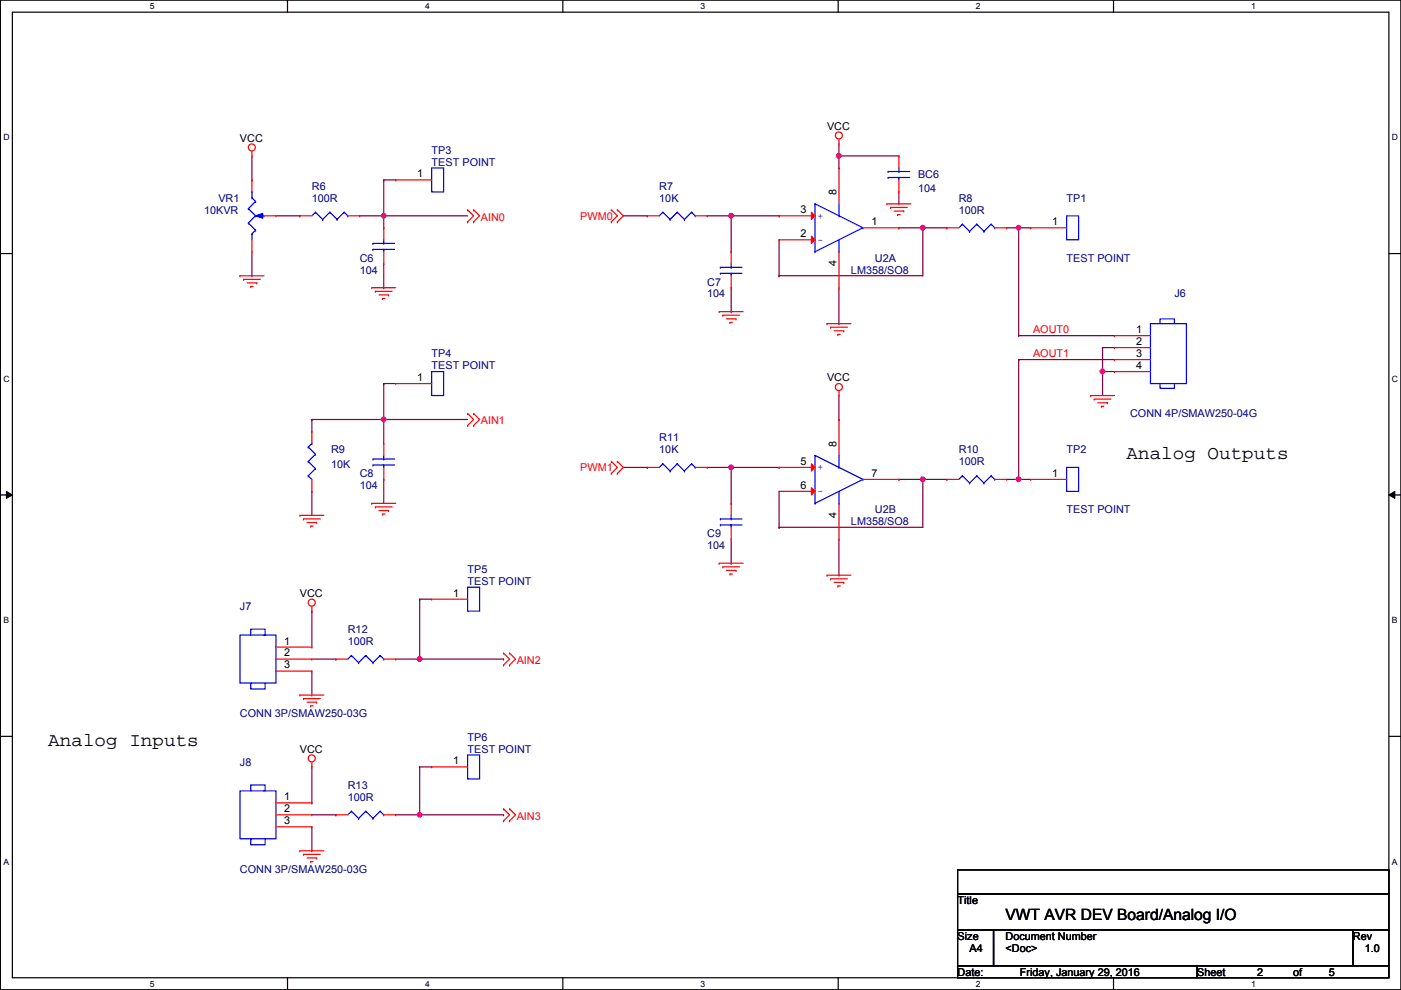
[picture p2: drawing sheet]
<svg xmlns="http://www.w3.org/2000/svg" width="297mm" height="210mm" viewBox="0 0 297 210" stroke-linecap="round" stroke-linejoin="round" font-family="sans-serif">
<path d="M.1 0h296.9v209.8h-296.9zM2.6 2.6h291.9v204.7h-291.9z" fill="none" stroke="#000" stroke-width=".25"/>
<g fill="#fff">
<path d="M31.8 .3h1v2h-1z"/>
<path d="M31.8 207.6h1v1.9h-1z"/>
</g>
<path d="M61 0v2.6M61 207.3v2.5" fill="none" stroke="#000" stroke-width=".25"/>
<g fill="#fff">
<path d="M90.1 .3h1v2h-1z"/>
<path d="M90.1 207.6h1v1.9h-1z"/>
</g>
<path d="M119.3 0v2.6M119.3 207.3v2.5" fill="none" stroke="#000" stroke-width=".25"/>
<g fill="#fff">
<path d="M148.5 .3h1v2h-1z"/>
<path d="M148.5 207.6h1v1.9h-1z"/>
</g>
<path d="M177.7 0v2.6M177.7 207.3v2.5" fill="none" stroke="#000" stroke-width=".25"/>
<g fill="#fff">
<path d="M206.9 .3h1v2h-1z"/>
<path d="M206.9 207.6h1v1.9h-1z"/>
</g>
<path d="M236.1 0v2.6M236.1 207.3v2.5" fill="none" stroke="#000" stroke-width=".25"/>
<g fill="#fff">
<path d="M265.3 .3h.9v2h-.9z"/>
<path d="M265.3 207.6h.9v1.9h-.9z"/>
<path d="M.7 28.2h1.3v1.9h-1.3z"/>
<path d="M295.1 28.2h1.3v1.9h-1.3z"/>
<path d="M.7 79.3h1.3v2h-1.3z"/>
<path d="M295.1 79.3h1.3v2h-1.3z"/>
</g>
<path d="M.1 53.8h2.5M294.5 53.8h2.5" fill="none" stroke="#000" stroke-width=".25"/>
<g fill="#fff">
<path d="M.7 130.5h1.2v2h-1.2z"/>
<path d="M295.1 130.5h1.2v2h-1.2z"/>
</g>
<path d="M.1 104.9h2.5M294.5 104.9h2.5" fill="none" stroke="#000" stroke-width=".25"/>
<path d="M1.4 104.2l1.2 .7-1.2 .8zM294.5 104.9l1.2-.7v1.5z" fill="#000"/>
<path d="M1.4 104.2l1.2 .7-1.2 .8zM294.5 104.9l1.2-.7v1.5z" fill="none" stroke="#000" stroke-width=".21"/>
<g fill="#fff">
<path d="M.7 181.7h1.2v2h-1.2z"/>
<path d="M295.1 181.7h1.2v2h-1.2z"/>
</g>
<path d="M.1 156.1h2.5M294.5 156.1h2.5" fill="none" stroke="#000" stroke-width=".25"/>
<path d="M53.4 38.1h.1M53.4 33.1v5M53.4 58.5h.1M53.4 53.4v5.1M58.5 45.8h5.1M63.6 45.8h.1M76.3 45.8h5.1M81.4 45.8h.1" fill="none" stroke="#800040" stroke-width=".25"/>
<circle cx="81.3" cy="45.7" r=".49" fill="#f0f"/>
<circle cx="81.3" cy="45.7" r=".49" fill="none" stroke="#f0f" stroke-width=".25"/>
<g fill="none" stroke="#800040" stroke-width=".25">
<path d="M81.4 48.3h.1M81.4 45.8h.1M81.4 45.8v2.5M81.4 55.9v5.1M81.4 45.8h17.7M155 53.4h.1M155 45.8v7.6M165.2 58.5h.1M165.2 50.8v7.7M195.7 48.3h.1M195.7 48.3v10.2h-30.5M81.4 61h.1"/>
<path d="M155 66.1h.1M155 61v5.1M81.4 88.9h.1M81.4 88.9h17.7M81.4 101.6h.1M81.4 101.6v5.1M66.1 129.6h.1M66.1 129.6v7.6M66.1 139.7h5.1M71.2 139.7h.1M83.9 139.7h5.1M89 139.7h.1"/>
<path d="M66.1 147.4h.1M66.1 142.3v5.1M66.1 170.2h.1M66.1 162.6v7.6M66.1 175.3v5.1M66.1 172.8h5.1M71.2 172.8h.1M83.9 172.8h5.1M89 172.8h.1M66.1 180.4h.1"/>
</g>
<circle cx="195.6" cy="48.3" r=".49" fill="#f0f"/>
<circle cx="195.6" cy="48.3" r=".49" fill="none" stroke="#f0f" stroke-width=".25"/>
<path d="M149.9 45.8h5.1M155 45.8h.1M190.6 48.3h.1M190.6 48.3h5.1" fill="none" stroke="#800040" stroke-width=".25"/>
<circle cx="155" cy="45.7" r=".49" fill="#f0f"/>
<circle cx="155" cy="45.7" r=".49" fill="none" stroke="#f0f" stroke-width=".25"/>
<path d="M177.9 33.1h.1M177.9 30.5v2.6M177.9 33.1h12.7M190.6 33.1h.1M155 45.8h10.2M165.2 45.8h.1M190.6 43.2h.1M190.6 40.7v2.5M177.9 68.6h.1M177.9 61v7.6" fill="none" stroke="#800040" stroke-width=".25"/>
<circle cx="177.9" cy="33" r=".49" fill="#f0f"/>
<circle cx="177.9" cy="33" r=".49" fill="none" stroke="#f0f" stroke-width=".25"/>
<path d="M177.9 35.6h.1M177.9 33.1v2.5M195.7 48.3h5M200.7 48.3h.1M216 48.3h.1M216 48.3v22.9" fill="none" stroke="#800040" stroke-width=".25"/>
<circle cx="216" cy="48.3" r=".49" fill="#f0f"/>
<circle cx="216" cy="48.3" r=".49" fill="none" stroke="#f0f" stroke-width=".25"/>
<path d="M132.2 45.8h5M137.2 45.8h.1M155 99.1v7.6M155 106.7h.1M155 119.4h.1M155 114.3v5.1M165.2 111.8h.1M165.2 104.2v7.6M195.7 101.6h.1M195.7 101.6v10.2h-30.5" fill="none" stroke="#800040" stroke-width=".25"/>
<circle cx="195.6" cy="101.6" r=".49" fill="#f0f"/>
<circle cx="195.6" cy="101.6" r=".49" fill="none" stroke="#f0f" stroke-width=".25"/>
<path d="M149.9 99.1h5.1M155 99.1h.1M190.6 101.6h.1M190.6 101.6h5.1" fill="none" stroke="#800040" stroke-width=".25"/>
<circle cx="155" cy="99.1" r=".49" fill="#f0f"/>
<circle cx="155" cy="99.1" r=".49" fill="none" stroke="#f0f" stroke-width=".25"/>
<g fill="none" stroke="#800040" stroke-width=".25">
<path d="M216 76.2h.1M216 76.2v25.4M132.2 99.1h5M137.2 99.1h.1M155 99.1h10.2M165.2 99.1h.1M177.9 88.9h.1M177.9 83.9v5M177.9 114.3v7.7M195.7 101.6h5M200.7 101.6h.1M213.4 101.6h2.6"/>
<path d="M216 101.6h.1M177.9 122h.1"/>
</g>
<circle cx="216" cy="101.6" r=".49" fill="#f0f"/>
<circle cx="216" cy="101.6" r=".49" fill="none" stroke="#f0f" stroke-width=".25"/>
<path d="M213.4 48.3h5.1M216 48.3h.1M216 76.2h.1M216 71.2h.1M216 76.2h20.3M216 71.2h20.3M233.8 78.8h.1M233.8 78.8v5.1M216 101.6h.1M216 101.6h2.5" fill="none" stroke="#800040" stroke-width=".25"/>
<circle cx="233.7" cy="78.8" r=".49" fill="#f0f"/>
<circle cx="233.7" cy="78.8" r=".49" fill="none" stroke="#f0f" stroke-width=".25"/>
<g fill="none" stroke="#800040" stroke-width=".25">
<path d="M81.4 38.1h.1M81.4 38.1h2.5M81.4 38.1v7.7M81.4 45.8h.1M233.8 73.7h.1M233.8 78.8h.1M233.8 73.7h2.5M233.8 78.8h2.5M233.8 73.7v5.1M81.4 81.3h.1M81.4 81.3h2.5M89 127h.1"/>
<path d="M89 139.7h.1M89 127h2.5M89 127v12.7"/>
</g>
<circle cx="89" cy="139.7" r=".49" fill="#f0f"/>
<circle cx="89" cy="139.7" r=".49" fill="none" stroke="#f0f" stroke-width=".25"/>
<path d="M89 139.7h17.8M106.8 139.7h.1M89 162.6h.1M89 172.8h.1M89 162.6h2.5M89 162.6v10.2" fill="none" stroke="#800040" stroke-width=".25"/>
<circle cx="89" cy="172.7" r=".49" fill="#f0f"/>
<circle cx="89" cy="172.7" r=".49" fill="none" stroke="#f0f" stroke-width=".25"/>
<path d="M66.1 88.9h.1M66.1 88.9v2.6M66.1 88.9h15.3M66.1 104.2h.1M66.1 104.2v5.1M89 172.8h17.8M106.8 172.8h.1" fill="none" stroke="#800040" stroke-width=".25"/>
<circle cx="81.3" cy="88.9" r=".49" fill="#f0f"/>
<circle cx="81.3" cy="88.9" r=".49" fill="none" stroke="#f0f" stroke-width=".25"/>
<path d="M81.4 81.3h.1M81.4 88.9h.1M81.4 81.3v12.7" fill="none" stroke="#800040" stroke-width=".25"/>
<g fill="none" stroke="#f00" stroke-width=".25">
<path d="M53.4 33.1h.1M53.4 32v1.1M83.9 38.1h.1M83.9 38.1h7.6M177.9 30.5h.1M177.9 29.5v1M50.9 58.5h.1M50.9 58.5h5.1M51.6 59.2h.1M51.6 59.2h3.6M52.4 60h2M54.4 60h.1"/>
<path d="M99.1 44.5h.1M99.1 47h.1M99.1 44.5l1.3 1.3-1.3 1.2M100.4 44.5h.1M100.4 47h.1M100.4 44.5l1.3 1.3-1.3 1.2M129.6 47h.1M129.6 44.5h.1M129.6 44.5l1.3 1.3-1.3 1.2M130.9 44.5h.1M130.9 47h.1M130.9 44.5l1.3 1.3-1.3 1.2"/>
<path d="M188 43.2h.1M188 43.2h5.1M188.8 44h.1M188.8 44h3.6M189.6 44.7h2M190.3 45.5h.1M190.3 45.5h.5M191.6 44.7h.1M218.5 48.3h.1M218.5 48.3h7.6M53.2 60.7h.1M53.2 60.7h.5"/>
<path d="M78.8 61h.1M78.8 61h5.1M79.6 61.8h.1M79.6 61.8h3.5M80.3 62.5h2.1M81.1 63.3h.1M81.1 63.3h.5M82.4 62.5h.1M152.5 66.1h.1M152.5 66.1h5.1M153.2 66.8h.1M153.2 66.8h3.6"/>
<path d="M154 67.6h2M154.8 68.4h.1M154.8 68.4h.5M156 67.6h.1M175.3 68.6h.1M175.3 68.6h5.1M176.1 69.4h.1M176.1 69.4h3.6M176.9 70.1h2M177.6 70.9h.1M177.6 70.9h.5M178.9 70.1h.1"/>
<path d="M236.3 71.2h.1M236.3 73.7h.1M236.3 76.2h.1M236.3 78.8h.1M236.3 71.2h7.6M236.3 73.7h7.6M236.3 76.2h7.6M236.3 78.8h7.6M81.4 94h.1M81.4 94v2.6M81.4 99.1v2.5M83.9 81.3h.1"/>
<path d="M83.9 81.3h7.6M99.1 87.7h.1M99.1 90.2h.1M99.1 87.7l1.3 1.2-1.3 1.3M100.4 87.7h.1M100.4 90.2h.1M100.4 87.7l1.3 1.2-1.3 1.3M129.6 97.8h.1M129.6 97.8l1.3 1.3-1.3 1.3M130.9 97.8h.1M130.9 97.8l1.3 1.3-1.3 1.3M177.9 83.9h.1"/>
<path d="M177.9 82.8v1.1M231.2 83.9h.1M231.2 83.9h5.1M232 84.6h.1M232 84.6h3.5M232.7 85.4h2.1M233.5 86.1h.1M233.5 86.1h.5M234.8 85.4h.1M63.6 109.3h.1M63.6 109.3h5.1M64.3 110h.1"/>
<path d="M64.3 110h3.6M65.1 110.8h2M65.9 111.5h.1M65.9 111.5h.5M67.1 110.8h.1M78.8 106.7h.1M78.8 106.7h5.1M79.6 107.5h.1M79.6 107.5h3.5M80.3 108.2h2.1M81.1 109h.1M81.1 109h.5"/>
<path d="M81.4 101.6h.1M82.4 108.2h.1M129.6 100.4h.1M130.9 100.4h.1M152.5 119.4h.1M152.5 119.4h5.1M200.7 101.6h.1M200.7 101.6h2.6M210.9 101.6h2.5M213.4 101.6h.1M218.5 101.6h.1M218.5 101.6h7.6"/>
<path d="M66.1 129.6h.1M66.1 128.6v1M71.2 139.7h.1M71.2 139.7h2.5M81.4 139.7h2.5M83.9 139.7h.1M106.8 138.5h.1M106.8 138.5l1.2 1.2-1.2 1.3M108 138.5h.1M108 138.5l1.3 1.2-1.3 1.3M153.2 120.2h.1M153.2 120.2h3.6"/>
<path d="M154 120.9h2M154.8 121.7h.1M154.8 121.7h.5M156 120.9h.1M175.3 122h.1M175.3 122h5.1M176.1 122.7h.1M176.1 122.7h3.6M176.9 123.5h2M177.6 124.2h.1M177.6 124.2h.5M178.9 123.5h.1"/>
<path d="M63.6 147.4h.1M63.6 147.4h5.1M64.3 148.1h.1M64.3 148.1h3.6M65.1 148.9h2M65.9 149.6h.1M65.9 149.6h.5M67.1 148.9h.1M106.8 141h.1M108 141h.1M66.1 162.6h.1M66.1 161.6v1"/>
<path d="M106.8 171.5h.1M106.8 174h.1M106.8 171.5l1.2 1.3-1.2 1.2M108 171.5h.1M108 174h.1M108 171.5l1.3 1.3-1.3 1.2M63.6 180.4h.1M63.6 180.4h5.1M64.3 181.1h.1M64.3 181.1h3.6M65.1 181.9h2M65.9 182.7h.1"/>
<path d="M65.9 182.7h.5M67.1 181.9h.1"/>
<circle cx="53.4" cy="31.3" r=".75"/>
<circle cx="177.9" cy="28.7" r=".75"/>
<circle cx="177.9" cy="82.1" r=".75"/>
<circle cx="66.1" cy="127.8" r=".75"/>
<circle cx="66.1" cy="160.8" r=".75"/>
</g>
<path d="M203 184.4h91.5v5.1h-91.5zM203 189.5h91.5v7.6h-91.5zM203 197.1h7.6v7.7h-7.6zM210.6 197.1h76.2v7.7h-76.2zM286.8 197.1h7.7v7.7h-7.7zM203 204.8h50.8v2.5h-50.8zM253.8 204.8h40.7v2.5h-40.7z" fill="none" stroke="#000" stroke-width=".25"/>
<g fill="none" stroke="#00f" stroke-width=".25">
<path d="M91.5 35.6h2.6v5.1h-2.6zM172.8 53.4h.1M172.8 43.2h.1M172.8 43.2l10.2 5.1M172.8 43.2v10.2M177.9 45.8h.1M177.9 53.4h.1M177.9 43.2v2.6M177.9 50.8v2.6M183 48.3h.1M183 48.3l-10.2 5.1M226.1 45.8h2.6v5h-2.6z"/>
<path d="M91.5 78.8h2.6v5.1h-2.6zM243.9 68.6h7.6v12.7h-7.6zM246 68.6v-1h3v1M79.1 97.3h.1M79.1 98.6h.1M79.1 97.3h4.5M79.1 98.6h4.5M81.4 98.6h.1M81.4 97.3h.1M81.4 96.6v.7M81.4 98.6v.5M226.1 99.1h2.6v5.1h-2.6z"/>
<path d="M246 81.3v1h3v-1M204 100.9h.1M204 100.9l-.7 .7M204 100.9l1.6 1.5M205.6 102.4h.1M207.1 100.9h.1M207.1 100.9l-1.5 1.5M207.1 100.9l1.5 1.5M208.6 102.4h.1M210.1 100.9h.1M210.1 100.9l-1.5 1.5M210.1 100.9l.8 .7"/>
<path d="M210.9 101.6h.1M74.5 139h.1M74.5 139l-.8 .7M74.5 139l1.5 1.5M77.6 139h.1M77.6 139l-1.6 1.5M77.6 139l1.5 1.5M80.6 139h.1M80.6 139l-1.5 1.5M80.6 139l.8 .7M81.4 139.7h.1M76 140.5h.1"/>
<path d="M79.1 140.5h.1"/>
</g>
<path d="M172 45l.8 .8-.8 .7z" fill="#f00"/>
<path d="M165.2 45.8h.1M165.2 45.8h7.6M172 45l.8 .8-.8 .7z" fill="none" stroke="#f00" stroke-width=".25"/>
<path d="M172 50.1l.8 .7-.8 .8z" fill="#f00"/>
<g fill="none" stroke="#f00" stroke-width=".25">
<path d="M177.9 35.6h.1M177.9 35.6v7.6M81.4 55.9h.1M81.4 48.3h.1M81.4 48.3v2.5M81.4 53.4v2.5M165.2 50.8h.1M165.2 50.8h7.6M172 50.1l.8 .7-.8 .8zM177.9 53.4v7.6M183 48.3h7.6M190.6 48.3h.1"/>
<path d="M177.9 61h.1M66.1 91.5h.1M66.1 91.5v2.5M137.2 99.1h.1M137.2 99.1h2.6M147.4 99.1h2.5M149.9 99.1h.1M66.1 104.2h.1M66.1 101.6v2.6M155 114.3h.1M155 106.7h.1M155 106.7v2.6"/>
<path d="M155 111.8v2.5M58.5 137.2h7.6M58.5 139.7h7.6M66.1 137.2h.1M66.1 139.7h.1M58.5 142.3h7.6M66.1 142.3h.1M58.5 170.2h7.6M58.5 172.8h7.6M58.5 175.3h7.6M66.1 170.2h.1M66.1 172.8h.1"/>
<path d="M66.1 175.3h.1M71.2 172.8h.1M71.2 172.8h2.5M81.4 172.8h2.5M83.9 172.8h.1M91.5 162.6h.1M91.5 162.6h7.6"/>
</g>
<g fill="none" stroke="#00f" stroke-width=".25">
<path d="M79.1 51.6h.1M79.1 52.9h.1M79.1 51.6h4.5M79.1 52.9h4.5M81.4 52.9h.1M81.4 51.6h.1M81.4 50.8v.8M81.4 52.9v.5M65.4 97.8h.1M65.4 94.8h.1M65.4 97.8l1.5 1.6M65.4 94.8l1.5 1.5"/>
<path d="M66.1 94h.1M66.1 94l-.7 .8M66.9 99.4h.1M66.9 96.3h.1M66.9 99.4l-1.5 1.5M66.9 96.3l-1.5 1.5M140.5 98.3h.1M140.5 98.3l-.7 .8M140.5 98.3l1.6 1.6M142.1 99.9h.1M143.6 98.3h.1M143.6 98.3l-1.5 1.6"/>
<path d="M143.6 98.3l1.5 1.6M145.1 99.9h.1M146.6 98.3h.1M146.6 98.3l-1.5 1.6M146.6 98.3l.8 .8M147.4 99.1h.1M172.8 96.6h.1M172.8 96.6l10.2 5M172.8 96.6v10.1M177.9 99.1h.1M177.9 96.6v2.5M65.4 100.9h.1"/>
<path d="M65.4 100.9l.7 .7M152.7 110h.1M152.7 111.3h.1M152.7 110h4.6M152.7 111.3h4.6M155 111.3h.1M155 110h.1M155 109.3v.7M155 111.3v.5M172.8 106.7h.1M177.9 106.7h.1M177.9 104.2v2.5"/>
<path d="M183 101.6h.1M183 101.6l-10.2 5.1M50.9 134.7h7.6v10.1h-7.6zM53.2 134.7v-1.3h3v1.3h-.2M53.4 144.8h-.2v1.3h3v-1.3M50.9 167.7h7.6v10.1h-7.6zM53.2 167.7v-1.3h3v1.3h-.2M53.4 177.8h-.2v1.3h3v-1.3M74.5 172h.1M74.5 172l-.8 .8M74.5 172l1.5 1.5M76 173.5h.1"/>
<path d="M77.6 172h.1M77.6 172l-1.6 1.5M77.6 172l1.5 1.5M79.1 173.5h.1M80.6 172h.1M80.6 172l-1.5 1.5M80.6 172l.8 .8M81.4 172.8h.1M99.1 160.1h2.6v5h-2.6z"/>
</g>
<path d="M172 98.3l.8 .8-.8 .8z" fill="#f00"/>
<path d="M165.2 99.1h.1M165.2 99.1h7.6M172 98.3l.8 .8-.8 .8z" fill="none" stroke="#f00" stroke-width=".25"/>
<path d="M172 103.4l.8 .8-.8 .7z" fill="#f00"/>
<g fill="none" stroke="#f00" stroke-width=".25">
<path d="M190.6 33.1h.1M190.6 33.1v2.5M190.6 38.1v2.6M63.6 45.8h.1M63.6 45.8h2.5M73.7 45.8h2.6M76.3 45.8h.1M190.6 40.7h.1M177.9 88.9h.1M177.9 88.9v7.7M165.2 104.2h.1M165.2 104.2h7.6"/>
<path d="M172 103.4l.8 .8-.8 .7zM177.9 114.3h.1M177.9 106.7v7.6M183 101.6h7.6M190.6 101.6h.1"/>
</g>
<g fill="none" stroke="#00f" stroke-width=".25">
<path d="M188.3 36.4h.1M188.3 37.6h.1M188.3 36.4h4.6M188.3 37.6h4.6M190.6 37.6h.1M190.6 36.4h.1M190.6 35.6v.8M190.6 37.6v.5M66.9 45h.1M66.9 45l-.8 .8M66.9 45l1.5 1.5M68.4 46.5h.1"/>
<path d="M69.9 45h.1M69.9 45l-1.5 1.5M69.9 45l1.6 1.5M71.5 46.5h.1M73 45h.1M73 45l-1.5 1.5M73 45l.7 .8M73.7 45.8h.1"/>
</g>
<path d="M54.2 45.8l1.5-.5v1z" fill="#00f"/>
<g fill="none" stroke="#00f" stroke-width=".25">
<path d="M52.7 47.3h.1M52.7 44.2h.1M52.7 47.3l1.5 1.5M52.7 44.2l1.5 1.6M53.4 49.6h.1M53.4 42h.1M53.4 40.7h.1M53.4 40.7v1.3M53.4 49.6v1.2M53.4 42l.8 .7M54.2 45.8l1.5-.5v1zM54.2 48.8h.1"/>
<path d="M54.2 45.8h.1M54.2 42.7h.1M54.2 48.8l-.8 .8M54.2 45.8l-1.5 1.5M54.2 42.7l-1.5 1.5M55.5 45.8h.5M56 45.8h.1M140.5 45h.1M140.5 45l-.7 .8M140.5 45l1.6 1.5M142.1 46.5h.1M143.6 45h.1"/>
<path d="M143.6 45l-1.5 1.5M143.6 45l1.5 1.5M145.1 46.5h.1M146.6 45h.1M146.6 45l-1.5 1.5M146.6 45l.8 .8M147.4 45.8h.1M152.7 56.7h.1M152.7 58h.1M152.7 56.7h4.6M152.7 58h4.6M155 58h.1"/>
<path d="M155 56.7h.1M155 55.9v.8M155 58v.5M204 47.5h.1M204 47.5l-.7 .8M204 47.5l1.6 1.6M205.6 49.1h.1M207.1 47.5h.1M207.1 47.5l-1.5 1.6M207.1 47.5l1.5 1.6M208.6 49.1h.1M210.1 47.5h.1"/>
<path d="M210.1 47.5l-1.5 1.6M210.1 47.5l.8 .8M210.9 48.3h.1M99.1 124.5h2.6v5.1h-2.6z"/>
</g>
<g fill="none" stroke="#f00" stroke-width=".25">
<path d="M53.4 38.1h.1M53.4 38.1v2.6M53.4 53.4h.1M53.4 50.8v2.6M56 45.8h2.5M58.5 45.8h.1M137.2 45.8h.1M137.2 45.8h2.6M147.4 45.8h2.5M149.9 45.8h.1M155 53.4h.1M155 53.4v2.5"/>
<path d="M155 58.5v2.5M200.7 48.3h.1M200.7 48.3h2.6M210.9 48.3h2.5M213.4 48.3h.1M155 61h.1M91.5 127h.1M91.5 127h7.6"/>
</g>
<circle cx="81.3" cy="45.7" r=".49" fill="#f0f"/>
<circle cx="81.3" cy="45.7" r=".49" fill="none" stroke="#f0f" stroke-width=".25"/>
<circle cx="195.6" cy="48.3" r=".49" fill="#f0f"/>
<circle cx="195.6" cy="48.3" r=".49" fill="none" stroke="#f0f" stroke-width=".25"/>
<circle cx="155" cy="45.7" r=".49" fill="#f0f"/>
<circle cx="155" cy="45.7" r=".49" fill="none" stroke="#f0f" stroke-width=".25"/>
<circle cx="177.9" cy="33" r=".49" fill="#f0f"/>
<circle cx="177.9" cy="33" r=".49" fill="none" stroke="#f0f" stroke-width=".25"/>
<circle cx="216" cy="48.3" r=".49" fill="#f0f"/>
<circle cx="216" cy="48.3" r=".49" fill="none" stroke="#f0f" stroke-width=".25"/>
<circle cx="195.6" cy="101.6" r=".49" fill="#f0f"/>
<circle cx="195.6" cy="101.6" r=".49" fill="none" stroke="#f0f" stroke-width=".25"/>
<circle cx="155" cy="99.1" r=".49" fill="#f0f"/>
<circle cx="155" cy="99.1" r=".49" fill="none" stroke="#f0f" stroke-width=".25"/>
<circle cx="216" cy="101.6" r=".49" fill="#f0f"/>
<circle cx="216" cy="101.6" r=".49" fill="none" stroke="#f0f" stroke-width=".25"/>
<circle cx="233.7" cy="78.8" r=".49" fill="#f0f"/>
<circle cx="233.7" cy="78.8" r=".49" fill="none" stroke="#f0f" stroke-width=".25"/>
<circle cx="89" cy="139.7" r=".49" fill="#f0f"/>
<circle cx="89" cy="139.7" r=".49" fill="none" stroke="#f0f" stroke-width=".25"/>
<circle cx="89" cy="172.7" r=".49" fill="#f0f"/>
<circle cx="89" cy="172.7" r=".49" fill="none" stroke="#f0f" stroke-width=".25"/>
<circle cx="81.3" cy="88.9" r=".49" fill="#f0f"/>
<circle cx="81.3" cy="88.9" r=".49" fill="none" stroke="#f0f" stroke-width=".25"/>
<g font-size="4.1">
<text x="238.8" y="97.3">Analog Outputs</text>
<text x="10.2" y="158.2">Analog Inputs</text>
</g>
<text font-size="3.3" x="213.2" y="195">VWT AVR DEV Board/Analog I/O</text>
<g font-size="2.3">
<text x="175.3" y="27.5">VCC</text>
<text x="50.9" y="30.1">VCC</text>
<text x="88.5" y="37.6">1</text>
<text x="177.3" y="41.4" transform="rotate(-90 177.3 41.4)">8</text>
<text x="169.8" y="45.2">3</text>
<text x="184.7" y="47.8">1</text>
<text x="223.1" y="47.8">1</text>
<text x="169.8" y="50.3">2</text>
<text x="177.3" y="56.4" transform="rotate(-90 177.3 56.4)">4</text>
<text x="240.9" y="70.6">1</text>
<text x="240.9" y="73.2">2</text>
<text x="240.9" y="75.7">3</text>
<text x="88.5" y="80.8">1</text>
<text x="175.3" y="80.9">VCC</text>
<text x="240.9" y="78.2">4</text>
<text x="177.3" y="94.8" transform="rotate(-90 177.3 94.8)">8</text>
<text x="169.8" y="98.6">5</text>
<text x="184.7" y="101.1">7</text>
<text x="223.1" y="101.1">1</text>
<text x="169.8" y="103.6">6</text>
<text x="177.3" y="109.8" transform="rotate(-90 177.3 109.8)">4</text>
<text x="63.6" y="126.6">VCC</text>
<text x="96.1" y="126.5">1</text>
<text x="60.3" y="136.7">1</text>
<text x="60.3" y="139.2">2</text>
<text x="60.3" y="141.7">3</text>
<text x="63.6" y="159.6">VCC</text>
<text x="96.1" y="162.1">1</text>
<text x="60.3" y="169.7">1</text>
<text x="60.3" y="172.2">2</text>
<text x="60.3" y="174.8">3</text>
<text x="203" y="191.6">Title</text>
<text x="203" y="199.2">Size</text>
<text x="205.6" y="201.8">A4</text>
<text x="213.2" y="199.2">Document Number</text>
<text x="213.2" y="201.8">&lt;Doc&gt;</text>
<text x="286.8" y="199.2">Rev</text>
<text x="289.4" y="201.8">1.0</text>
<text x="203" y="206.8">Date:</text>
<text x="216.2" y="206.8">Friday, January 29, 2016</text>
<text x="253.8" y="206.8">Sheet</text>
<text x="266.5" y="206.8">2</text>
<text x="274.1" y="206.8">of</text>
<text x="281.8" y="206.8">5</text>
</g>
<g font-size="2.3" fill="#000080">
<text x="91.5" y="32.6">TP3</text>
<text x="91.5" y="35.1">TEST POINT</text>
<text x="66.1" y="40.2">R6</text>
<text x="139.8" y="40.2">R7</text>
<text x="194.6" y="37.7">BC6</text>
<text x="194.6" y="40.7">104</text>
<text x="43.3" y="45.3">10KVR</text>
<text x="46.3" y="42.8">VR1</text>
<text x="66.1" y="42.8">100R</text>
<text x="139.8" y="42.8">10K</text>
<text x="203.3" y="42.8">R8</text>
<text x="203.3" y="45.3">100R</text>
<text x="226.1" y="42.8">TP1</text>
<text x="76.3" y="55.5">C6</text>
<text x="76.3" y="58">104</text>
<text x="180.4" y="58">LM358/SO8</text>
<text x="185.5" y="55.5">U2A</text>
<text x="226.1" y="55.5">TEST POINT</text>
<text x="149.9" y="60.5">C7</text>
<text x="149.9" y="63.1">104</text>
<text x="249" y="63.1">J6</text>
<text x="91.5" y="75.8">TP4</text>
<text x="91.5" y="78.3">TEST POINT</text>
<text x="239.6" y="88.5">CONN 4P/SMAW250-04G</text>
<text x="139.8" y="93.6">R11</text>
<text x="70.2" y="96.1">R9</text>
<text x="70.2" y="99.1">10K</text>
<text x="76.3" y="101.2">C8</text>
<text x="139.8" y="96.1">10K</text>
<text x="203.3" y="96.1">R10</text>
<text x="203.3" y="98.6">100R</text>
<text x="226.1" y="96.1">TP2</text>
<text x="76.3" y="103.7">104</text>
<text x="149.9" y="113.9">C9</text>
<text x="180.4" y="111.3">LM358/SO8</text>
<text x="185.5" y="108.8">U2B</text>
<text x="226.1" y="108.8">TEST POINT</text>
<text x="149.9" y="116.4">104</text>
<text x="99.1" y="121.5">TP5</text>
<text x="99.1" y="124">TEST POINT</text>
<text x="50.9" y="129.4">J7</text>
<text x="73.7" y="134.2">R12</text>
<text x="73.7" y="136.7">100R</text>
<text x="50.9" y="152">CONN 3P/SMAW250-03G</text>
<text x="99.1" y="157.1">TP6</text>
<text x="99.1" y="159.6">TEST POINT</text>
<text x="50.9" y="162.4">J8</text>
<text x="73.7" y="167.2">R13</text>
<text x="73.7" y="169.8">100R</text>
<text x="50.9" y="185">CONN 3P/SMAW250-03G</text>
</g>
<g font-size="2.3" fill="#f00">
<text x="101.9" y="46.8">AIN0</text>
<text x="123" y="46.6">PWM0</text>
<text x="219" y="70.7">AOUT0</text>
<text x="219" y="75.7">AOUT1</text>
<text x="101.9" y="90">AIN1</text>
<text x="123" y="99.9">PWM1</text>
<text x="109.6" y="140.8">AIN2</text>
<text x="109.6" y="173.8">AIN3</text>
</g>
<g font-size="2.3" fill="#00f">
<text x="173.3" y="46.4">+</text>
<text x="173.3" y="51.4">-</text>
<text x="173.3" y="99.7">+</text>
<text x="173.3" y="104.8">-</text>
</g>
<g font-size="1.8">
<text x="31.8" y="1.9">5</text>
<text x="90.1" y="1.9">4</text>
<text x="148.5" y="1.9">3</text>
<text x="206.9" y="1.9">2</text>
<text x="265.3" y="1.9">1</text>
<text x=".7" y="29.8">D</text>
<text x="295.1" y="29.8">D</text>
<text x=".7" y="80.9">C</text>
<text x="295.1" y="80.9">C</text>
<text x=".7" y="132.1">B</text>
<text x="295.1" y="132.1">B</text>
<text x=".7" y="183.3">A</text>
<text x="295.1" y="183.3">A</text>
<text x="31.8" y="209.2">5</text>
<text x="90.1" y="209.2">4</text>
<text x="148.5" y="209.2">3</text>
<text x="206.9" y="209.2">2</text>
<text x="265.3" y="209.2">1</text>
</g>
</svg>
